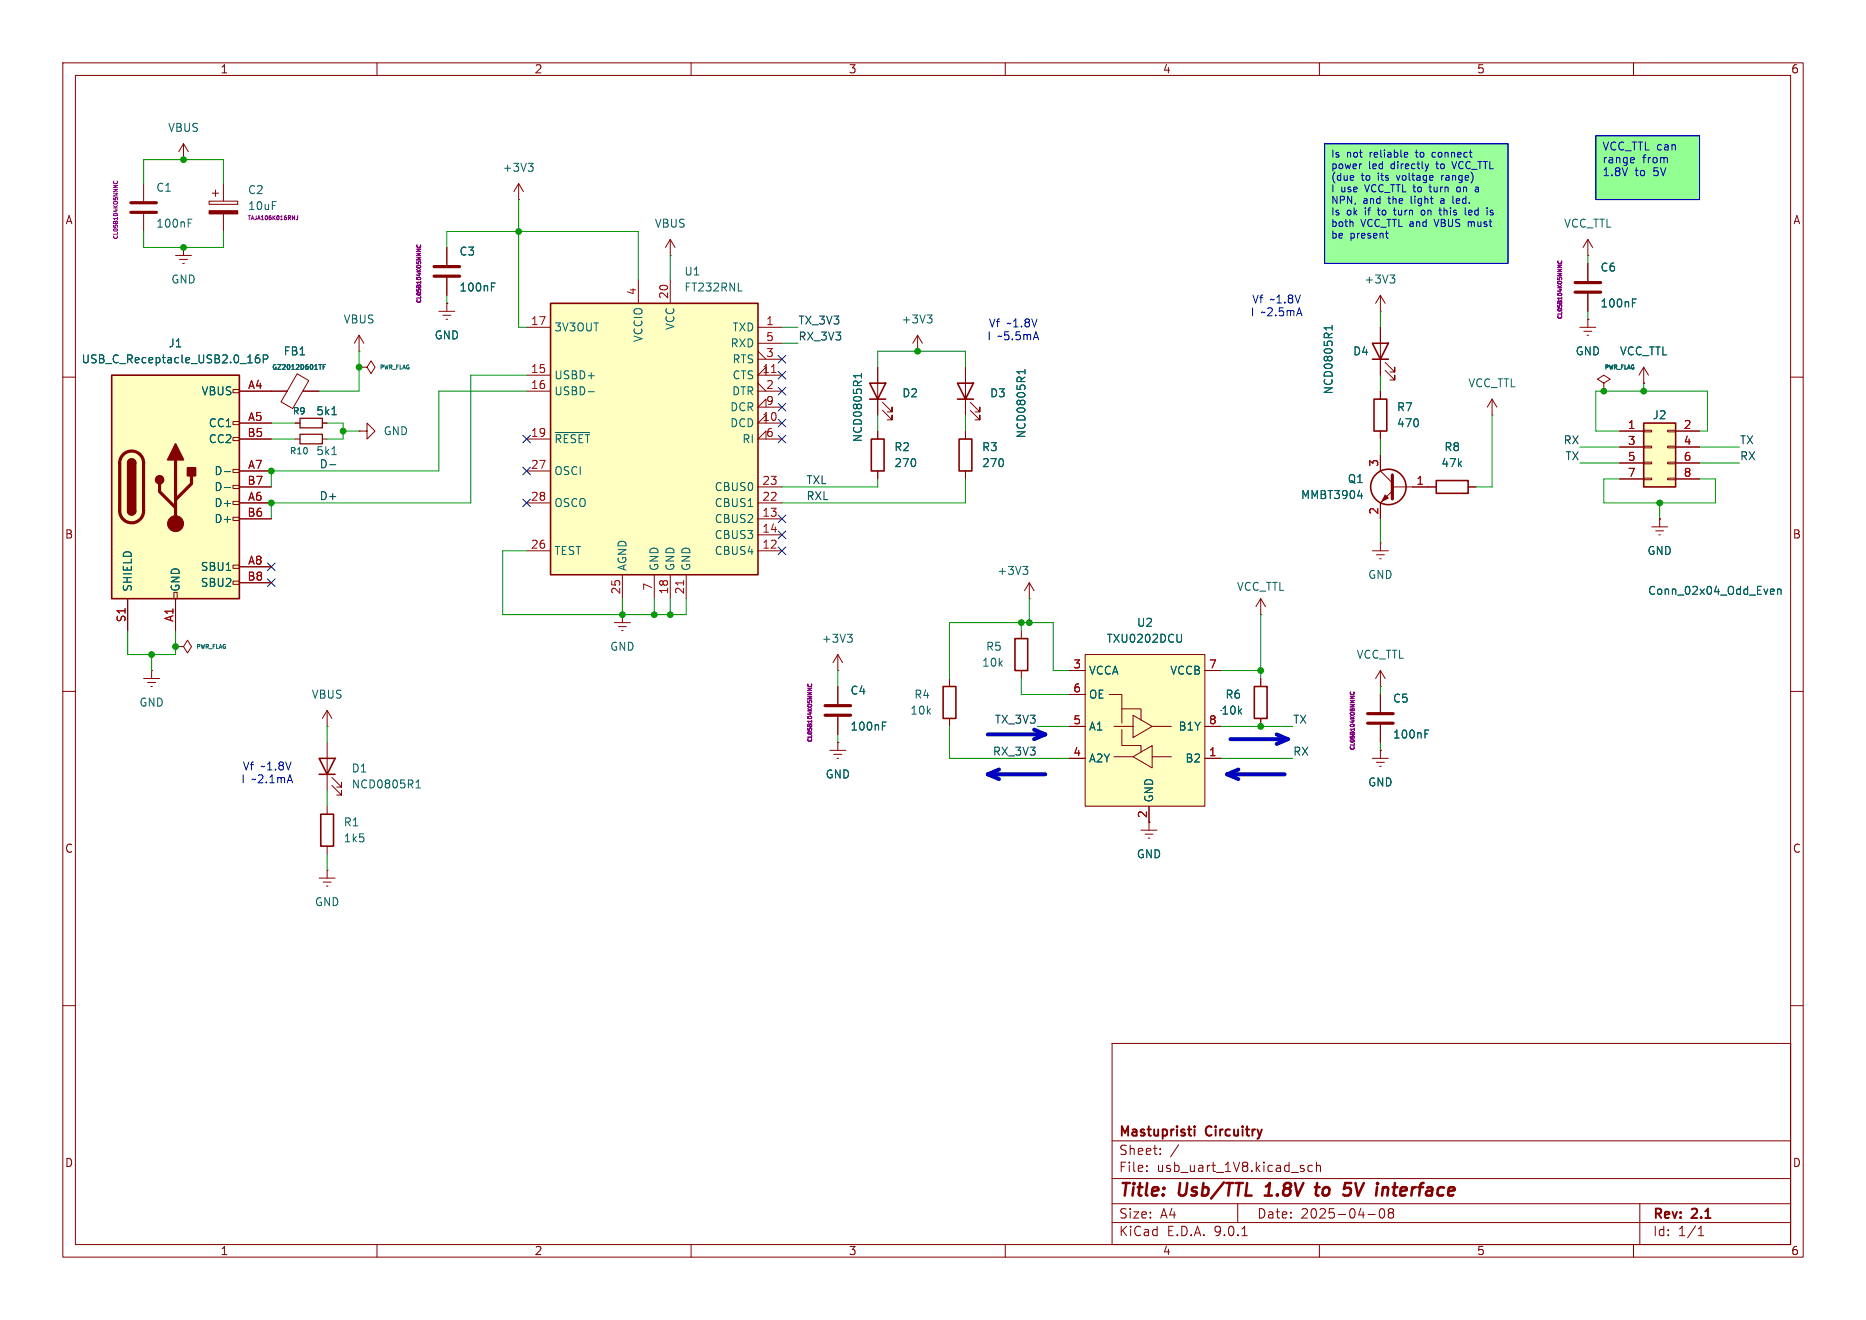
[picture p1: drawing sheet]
<svg xmlns="http://www.w3.org/2000/svg" width="297mm" height="210mm" viewBox="0 0 297 210" stroke-linecap="round" stroke-linejoin="round" font-family="sans-serif">
<g fill="none" stroke="#840000" stroke-width=".16">
<path d="M10 10h277v190h-277zM12 12h273v186h-273zM60 10v2M110 10v2M160 10v2M210 10v2M260 10v2M10 60h2M285 60h2M10 110h2M285 110h2M10 160h2"/>
<path d="M177 166h108v32h-108zM285 160h2M60 198v2M110 198v2M160 198v2M177 194.5h108M177 191.5h108M177 187.5h108M177 181.5h108M182.5 186.3v.1M182.5 185.5v.1M184.7 183.6v.1"/>
<path d="M184.7 182.8v.1M187.6 182.1l-1.3 2M197 191.5v3M197.7 196.6h.8M207.5 186v.3M208.9 185.5l-.4-.1-.3 .3v.4l.1 .2h.6M209.5 185.5l.2-.1 .4 .1 .1 .9M209.5 184.9v1.5M210 198v2M217.7 193.2h1.2M219.7 192.4l.3-.1a.94 .94 0 0 1 0 1.5l-.3-.1-.1-.2-.1-.6zM221.2 192.9l-.2-.2 .2-.4 .5 .1 .1 .2-.3 .3"/>
<path d="M221.2 192.9l-.2 .3v.5l.2 .1 .5-.1 .1-.2-.1-.4-.2-.2M221.2 192.9h.3M260 198v2M261 191.5v6.5M270.3 196.6h.9M270.3 195.5l.4-.4v1.5"/>
</g>
<path d="M201.3 190.2h1.1M201.9 188.5l-.4 .3M209.3 188.9h.7M209.6 188.2l-.2 1.7 .1 .2 .4 .1M214.1 188.2h1M214.7 189l.3 .4v.4l-.3 .3" fill="none" stroke="#840000" stroke-width=".4"/>
<path d="M190.1 179.2v.1M190.1 179.7v1" fill="none" stroke="#840000" stroke-width=".3"/>
<path d="M254 21.6h16.5v10.2h-16.5z" fill="#91ff91"/>
<path d="M210.8 22.9h29.2v19h-29.2z" fill="#9f9"/>
<path d="M57.1 68.6h1.3v-1.3l1.3 1.3-1.3 1.3v-1.3M57.1 68.6h.1M262.9 83.8h2.5M263.5 84.5h1.3M264 85.1h.3M264.2 82.6h.1M264.2 82.6v1.2" fill="none" stroke="#840000" stroke-width=".16"/>
<path d="M172.7 104.1h19.1v24.2h-19.1z" fill="#ffffc2"/>
<g fill="none" stroke="#840000" stroke-width=".16">
<path d="M153.7 58.4v7.6M251.5 52.1h2.5M252.1 52.7h1.3M252.6 53.3h.3M252.7 50.8h.1M252.7 50.8v1.3M261.6 58.4l-.7 1.3M261.6 58.4l.8 1.3M261.6 58.4v2.6M153.7 68.6v1.3M153.7 74.9v1.3M154.4 65.3l1.6 1.5v-.8v.8h-.8"/>
<path d="M154.4 64l1.6 1.5v-.7v.7h-.8M255.3 61l-1-.7 1-.6 1 .6-1 .7v1.2M255.3 62.2h.1M261.6 61h.1M200.7 97.8h.1M200.7 95.3l.7 1.2M200.7 95.3l-.8 1.2M200.7 95.3v2.5M170.2 115.6h2.5M170.2 106.7h2.5M170.2 110.5h2.5M172.7 104.1h19.1v24.2h-19.1z"/>
<path d="M176.5 110.5h2.1v4.6M177.3 115.6h3v-1.8l3.1 1.8-3.1 1.7v-1.7M178.6 112.8h3v1.8M178.6 116.1v2.5h3v1M183.4 115.6h3M191.8 115.6h2.5M191.8 106.7h2.5M219.7 109.2h.1M219.7 106.7l.8 1.3M219.7 106.7l-.8 1.3M219.7 106.7v2.5M170.2 120.7h2.5"/>
<path d="M177.3 120.4h3M181.6 132.1h2.5M182.2 132.7h1.3M182.8 133.4h.2M182.9 128.3v3.8M183.4 120.4v-1.8l-3.1 1.8 3.1 1.8v-1.8h3M191.8 120.7h2.5"/>
</g>
<path d="M163.1 58.8v.7M163.1 59.1h-1.2l.3 .4M188.1 100.9v1l-.3 .3" fill="none" stroke="#006464" stroke-width=".16"/>
<path d="M152.4 61h2.5l-1.2 2.5zM152.4 63.5h2.5M152.7 69.9h2v5h-2z" fill="none" stroke="#840000" stroke-width=".25"/>
<path d="M261.6 67.3h5.1v10.2h-5.1z" fill="#ffffc2"/>
<g fill="none" stroke="#840000" stroke-width=".25">
<path d="M218.7 63.5h2v5.1h-2zM228.6 76.5h5.1v2h-5.1zM261.6 67.3h5.1v10.2h-5.1z"/>
<circle cx="221" cy="77.5" r="2.82"/>
</g>
<g fill="none" stroke="#840000" stroke-width=".16">
<path d="M29.2 25.4h.1M29.2 39.4h.1M29.2 22.9l-.8 1.2M29.2 22.9l.8 1.2M29.2 22.9v2.5M29.2 39.4v1.2M33.3 32h4.5v.5h-4.5zM33.8 30.7h1M34.3 30.2v1M35.6 29.2v2.8M35.6 34v2.8M106.7 38.1l-.8 1.3"/>
<path d="M106.7 38.1l.7 1.3M106.7 38.1v2.5M27.9 40.6h2.6M28.6 41.3h1.2M29.1 41.9h.2M106.7 40.6h.1M219.7 49.5h.1M219.7 47v2.5M219.7 47l-.8 1.3M219.7 47l.8 1.3M219.7 62.2v1.3M219.7 68.6v1.3"/>
<path d="M219.7 72.4v2.5l1.9 1.9M221.6 78.1l-1.9 1.9v2.6M221.6 77.5h7M233.7 77.5h1.2M237.5 66h.1M237.5 63.5l.8 1.3M237.5 63.5l-.8 1.3M237.5 63.5v2.5M257.8 68.6h3.8M257.8 71.1h3.8M257.8 73.7h3.8M257.8 76.2h3.8"/>
<path d="M261.6 68.5h1.3v.2h-1.3zM261.6 71h1.3v.2h-1.3zM261.6 73.5h1.3v.3h-1.3zM261.6 76.1h1.3v.2h-1.3zM265.4 68.5h1.3v.2h-1.3zM265.4 71h1.3v.2h-1.3zM265.4 73.5h1.3v.3h-1.3zM265.4 76.1h1.3v.2h-1.3zM266.7 68.6h3.8M266.7 71.1h3.8M266.7 73.7h3.8M266.7 76.2h3.8"/>
<path d="M97.8 99.1h2.5M98.4 99.7h1.3M99.1 97.8h.1M99.1 97.8v1.3M218.4 87.6h2.6M219.1 88.3h1.2M219.6 88.9h.2M219.7 86.4h.1M219.7 86.4v1.2M98.9 100.3h.3"/>
</g>
<path d="M221.2 43.8h.8l-.4 .4M221.8 44.2l.2 .3v.3l-.2 .2M216.1 78.9h.8M216.7 78.5v.8M282 93.7l.3 .1 .1 .2-.6 .1M282.3 94.5l-.3 .1M282.9 93.8l.2-.1 .3 .1 .1 .8M282.9 93.7v.9" fill="none" stroke="#006464" stroke-width=".16"/>
<g fill="#840000" stroke="#840000" stroke-width=".16">
<path d="M33.3 33.5h4.5v.5h-4.5z"/>
<path d="M220.5 78.7l.5 .5-1 .6z"/>
</g>
<path d="M47.4 34.3l-.1 .6-.2 .1" fill="none" stroke="#840084" stroke-width=".16"/>
<path d="M221.6 75.6v3.8" fill="none" stroke="#840000" stroke-width=".51"/>
<path d="M87.6 48.3h33v43.1h-33z" fill="#ffffc2"/>
<path d="M87.6 48.3h33v43.1h-33zM218.4 54.6h2.6l-1.3 2.6zM218.4 57.2h2.6M138.4 61h2.6l-1.3 2.5zM138.4 63.5h2.6M138.7 69.9h2v5h-2zM50.8 120.7h2.5l-1.2 2.5zM50.8 123.2h2.5M51.1 129.5h2v5.1h-2z" fill="none" stroke="#840000" stroke-width=".25"/>
<g fill="none" stroke="#840000" stroke-width=".16">
<path d="M57.1 55.9h.1M57.1 53.3l-.7 1.3M57.1 53.3l.8 1.3M57.1 53.3v2.6M83.8 52.1h3.8M83.8 59.7h3.8M101.6 44.5v3.8M106.7 44.5v3.8M120.6 52.1h3.9M120.6 54.6h3.9M120.6 57.2h3.9M120.6 55.9l1.3 1.3"/>
<path d="M121.9 59.7v-1.3l-1.3 1.3h3.9M139.7 58.4v7.6M146 55.9h.1M146 53.3l-.7 1.3M146 53.3l.8 1.3M146 53.3v2.6M219.7 52.1v7.6M220.5 58.9l1.5 1.6v-.8v.8h-.8M220.5 57.7l1.5 1.5v-.8v.8h-.8M47 69.9h.8M51.3 69.9h.8M83.8 62.2h3.8"/>
<path d="M83.8 69.9h3.8M83.8 74.9h3.8M120.6 62.2h3.9M120.6 61l1.3 1.2M120.6 77.5h3.9M121.9 64.8v-1.3l-1.3 1.3h3.9M121.9 67.3v-1.3l-1.3 1.3h3.9M121.9 69.9v-1.3l-1.3 1.3h3.9M139.7 68.6v1.3M139.7 74.9v1.3M140.5 65.3l1.5 1.5v-.8v.8h-.8M140.5 64l1.5 1.5v-.7v.7h-.8"/>
<path d="M83.8 80h3.8M83.8 87.6h3.8M99.1 91.4v3.9M104.1 91.4v3.9M106.7 91.4v3.9M109.2 91.4v3.9M120.6 80h3.9M120.6 87.6h3.9M120.6 82.6h3.9M120.6 85.1h3.9M22.9 108h2.5M23.5 108.6h1.3"/>
<path d="M24 109.2h.3M24.1 106.7h.1M24.1 106.7v1.3M27.9 102.9h1.3l.6 1 .7-1-.7-1-.6 1M27.9 102.9h.1M52.1 115.6h.1M52.1 113v2.6M52.1 118.1v7.6M52.1 113l-.8 1.3M52.1 113l.7 1.3M219.7 119.4h.1M219.7 110.5v2.8"/>
<path d="M219.7 115.3v2.8M219.7 119.4v1.3M50.8 139.7h2.5M52.1 138.4h.1M52.1 128.3v1.2M52.1 134.6v1.3M52.1 138.4v1.3M52.8 125l1.6 1.5v-.8v.8h-.8M52.8 123.7l1.6 1.5v-.7v.7h-.8M218.4 120.7h2.6M219.1 121.3h1.2M219.6 121.9h.2"/>
<path d="M51.4 140.3h1.3M51.9 141h.3"/>
</g>
<g fill="none" stroke="#006464" stroke-width=".16">
<path d="M117.5 46.3h.6M137.1 59.4v.7M137.1 59.8h-1.3l.4 .3M147.6 50.1h.7l-.4 .5M148.1 50.6l.2 .2v.3l-.2 .3M212 51.8v.7M212 52.2h-1.2l.3 .3M52.8 72.3h.8M88.4 68.8h5.5M93.6 62.3h1M226.8 116.8h.4M226.8 116.1h.6"/>
<path d="M66.2 125.4h.7M66.2 124.4l.4-.3v1.3"/>
</g>
<path d="M122.8 59.3h.7M108.8 92.4v.7" fill="none" stroke="#a90000" stroke-width=".16"/>
<path d="M47.8 69.1h3.5v1.5h-3.5z" fill="none" stroke="#840000" stroke-width=".2"/>
<path d="M217.7 113.5h4M217.7 115.1h4" fill="none" stroke="#840000" stroke-width=".51"/>
<path d="M215 110.1a.28 .28 0 0 0 .2 .4 .28 .28 0 0 0 .3-.4" fill="none" stroke="#840084" stroke-width=".16"/>
<path d="M17.8 59.7h20.3v35.6h-20.3z" fill="#ffffc2"/>
<g fill="none" stroke="#840000" stroke-width=".16">
<path d="M22.9 29.2v2.8M22.9 34v2.8M71.1 39.4v2.8M82.5 31.8h.1M82.5 29.2l-.7 1.3M82.5 29.2l.8 1.3M82.5 29.2v2.6M252.7 38.1v2.5M252.7 38.1l.8 1.3M252.7 38.1l-.7 1.3M47.3 59.5l1.8 1.1-2.5 4.4-1.9-1.1zM57.1 58.4h1.3l.7 1 .6-1-.6-1-.7 1"/>
<path d="M57.1 58.4h.1M69.8 49.5h2.6M70.5 50.2h1.3M71 50.8h.2M71.1 48.3h.1M71.1 44.2v2.8M71.1 48.3v1.2M139.7 58.4v2.6M153.7 58.4v2.6M219.7 52.1v2.5M219.7 57.2v2.5M252.7 40.6h.1"/>
<path d="M252.7 50.8h.1M252.7 41.9v2.8M252.7 46.7v2.8M37.1 62h1v.5h-1zM37.1 67.1h1v.5h-1zM37.1 69.6h1v.5h-1zM37.1 74.7h1v.5h-1zM37.1 77.2h1v.5h-1zM37.1 79.8h1v.5h-1zM38.1 62.2h7.6M38.1 67.3h5.1M38.1 69.9h5.1"/>
<path d="M38.1 74.9h5.1M38.1 77.5h5.1M47 67.3h.8M48.2 62.2h2.6M51.3 67.3h.8M139.7 63.5v2.5M139.7 68.6v1.3M139.7 74.9v1.3M153.7 63.5v2.5M153.7 68.6v1.3M153.7 74.9v1.3M219.7 62.2v1.3"/>
<path d="M219.7 68.6v1.3M219.7 72.4v2.5M224.8 77.5h3.8M233.7 77.5h1.2M255.3 62.2h.1M257.8 68.6h3.8M257.8 71.1h3.8M257.8 73.7h3.8M257.8 76.2h3.8M261.6 61h.1M266.7 68.6h3.8M266.7 71.1h3.8"/>
<path d="M266.7 73.7h3.8M266.7 76.2h3.8M20.3 95.3v5M27.7 94.2h.5v1.1h-.5zM27.9 95.3v5M37.1 82.3h1v.5h-1zM37.1 89.9h1v.5h-1zM37.1 92.5h1v.5h-1zM38.1 80h5.1M38.1 82.6h5.1M38.1 90.2h5.1M38.1 92.7h5.1"/>
<path d="M163.8 95.3h.1M163.8 92.7l-.7 1.3M163.8 92.7l.8 1.3M163.8 92.7v2.6M219.7 80v2.6M264.2 82.6h.1M132.1 119.4h2.5M133.3 106.7h.1M133.3 118.1h.1M133.3 104.1v2.6M133.3 109.2v2.8M133.3 114v2.8"/>
<path d="M133.3 118.1v1.3M133.3 104.1l-.7 1.3M133.3 104.1l.8 1.3M151.1 108v1.2M151.1 114.3v1.3M162.6 100.3v1.3M162.6 106.7v1.3M170.2 106.7h2.5M170.2 110.5h2.5M170.2 115.6h2.5M191.8 106.7h2.5M191.8 115.6h2.5"/>
<path d="M200.7 108v1.2M200.7 114.3v1.3M219.7 119.4h.1M219.7 110.5v2.8M219.7 115.3v2.8M132.7 120h1.3M133.2 120.7h.3M170.2 120.7h2.5M182.9 128.3v2.5M191.8 120.7h2.5"/>
</g>
<path d="M17.8 59.7h20.3v35.6h-20.3zM20.3 73.7a.64 .64 0 0 1 .7-.7 .64 .64 0 0 1 .6 .7M20.3 81.3a.64 .64 0 0 0 .7 .6 .64 .64 0 0 0 .6-.6M150.1 109.2h2v5.1h-2zM161.5 101.6h2.1v5.1h-2.1zM199.6 109.2h2.1v5.1h-2.1z" fill="none" stroke="#840000" stroke-width=".25"/>
<path d="M20.8 32.3h4.1M20.8 33.8h4.1M69.1 42.4h4.1M69.1 43.9h4.1M250.7 45h4.1M250.7 46.5h4.1M19.6 72.3a1.9 1.9 0 0 1 2.1-.4 1.9 1.9 0 0 1 1.2 1.8v7.6a1.91 1.91 0 0 1-1.9 1.9 1.91 1.91 0 0 1-2-1.9l.1-7.8 .1-.6zM25.4 77v1.2l2.5 2.6M27.9 73.2v10.1M30.5 75.7v1.3l-2.6 2.5M131.3 112.3h4.1M131.3 113.8h4.1" fill="none" stroke="#840000" stroke-width=".51"/>
<g fill="#840000" stroke="#840000" stroke-width=".25">
<path d="M20.3 73.7h1.3v7.6h-1.3z"/>
<path d="M20.5 73.2a.64 .64 0 0 1 .7-.1 .64 .64 0 0 1 .4 .6h-1.3z"/>
<path d="M20.3 81.3h1.3a.64 .64 0 0 1-.6 .6 .64 .64 0 0 1-.7-.6z"/>
<path d="M27.9 70.6l1.3 2.6h-2.5z"/>
<path d="M29.8 74.4h1.3v1.3h-1.3z"/>
<circle cx="25.4" cy="76.3" r=".63"/>
</g>
<circle cx="27.9" cy="83.3" r="1.27" fill="#840000" stroke="#840000" stroke-width=".16"/>
<g fill="none" stroke="#006464" stroke-width=".16">
<path d="M30 35.5h.4M30 34.9h.6M84.1 26h.7l-.4 .5M84.6 26.5l.2 .2v.3l-.2 .2M41.2 56.5a.5 .5 0 0 0-.6 .5v.5l.2 .2h.3l.2-.1 .1-.4-.2-.2-.3-.1-.3 .3M41.9 57.1h.6l.1-.2v-.3l-.2-.1h-.5v1.2M51.4 58.4h.3M51.8 58h-.4v.8M78.2 45.6h.4M78.2 45h.6M137.1 59.4v.7M137.1 59.8h-1.3l.4 .3"/>
<path d="M163.1 58.8v.7M163.1 59.1h-1.2l.3 .4M212 51.8v.7M212 52.2h-1.2l.3 .3M259.8 48.2h.4M259.8 47.6h.6M35.7 75h1M35.7 77.6h1M52.8 66h.8M216.1 78.9h.8M216.7 78.5v.8M162.8 90.1h.8l-.4 .5"/>
<path d="M163.3 90.6l.3 .2v.3l-.3 .3M282 93.7l.3 .1 .1 .2-.6 .1M282.3 94.5l-.3 .1M282.9 93.8l.2-.1 .3 .1 .1 .8M282.9 93.7v.9M134.9 100.9h.7l-.4 .5M135.4 101.4l.2 .2v.3l-.2 .3M140.4 115.5h.5M140.4 114.9h.7M188.1 100.9v1l-.3 .3M226.8 116.8h.4M226.8 116.1h.6"/>
</g>
<path d="M18.1 28.8a.28 .28 0 0 0 .3 .4 .28 .28 0 0 0 .2-.4M66.4 39h.1M66.9 39a.29 .29 0 0 1-.3 .4 .29 .29 0 0 1-.2-.4M248 41.5a.28 .28 0 0 0 .3 .4 .28 .28 0 0 0 .2-.4M128.6 108.8a.28 .28 0 0 0 .3 .4 .28 .28 0 0 0 .2-.4M215 110.1a.28 .28 0 0 0 .2 .4 .28 .28 0 0 0 .3-.4" fill="none" stroke="#840084" stroke-width=".16"/>
<path d="M47.8 66.5h3.5v1.6h-3.5z" fill="none" stroke="#840000" stroke-width=".2"/>
<path d="M52.5 73.9h.9" fill="none" stroke="#0f0f0f" stroke-width=".16"/>
<path d="M157.2 116.8h9.2M164.6 116.1l1.8 .7M166.4 116.8l-1.8 .8M195.8 117.6h9.2M203.2 116.8l1.8 .8M205 117.6l-1.8 .8M157.2 123.2l1.8 .8M157.2 123.2h9.2M159 122.4l-1.8 .8M195.3 123.2h9.2M195.3 123.2l1.8 .8M197.1 122.4l-1.8 .8" fill="none" stroke="#0000c2" stroke-width=".63"/>
<g fill="none" stroke="#009600" stroke-width=".16">
<path d="M22.9 36.8v2.6h12.7v-2.6M22.9 29.2v-3.8h12.7v3.8M71.1 39.4v-2.6h30.5v7.7M82.5 31.8v20.3h1.3M57.1 55.9v6.3h-6.3M71.1 47v1.3M83.8 59.7h-8.9v20.3h-31.7v2.6M106.7 40.6v3.9M124.5 54.6h2.5M124.5 52.1h2.5M139.7 58.4v-2.5h14v2.5M219.7 49.5v2.6"/>
<path d="M219.7 59.7v2.5M252.7 40.6v1.3M252.7 49.5v1.3M43.2 67.3h3.8M43.2 69.9h3.8M52.1 67.3h2.5v2.6h-2.5M54.6 68.6h2.5M83.8 62.2h-14v12.7h-26.6v2.6M139.7 66v2.6M139.7 76.2v1.3h-15.2M153.7 66v2.6M153.7 76.2v3.8h-29.2"/>
<path d="M219.7 69.9v2.5M237.5 66v11.5h-2.6M251.5 71.1h6.3M251.5 73.7h6.3M257.8 68.6h-3.8v-6.4h17.8v6.4h-1.3M257.8 76.2h-2.5v3.8h17.7v-3.8h-2.5M261.6 61v1.2M270.5 71.1h6.4M270.5 73.7h6.4M83.8 87.6h-3.8v10.2h29.2v-2.5M99.1 95.3v2.5M104.1 95.3v2.5"/>
<path d="M106.7 95.3v2.5M162.6 99.1v1.2M163.8 95.3v3.8M200.7 97.8v10.2M219.7 82.6v3.8M264.2 80v2.6M20.3 100.3v3.8h7.6v-3.8M24.1 104.1v2.6M52.1 115.6v2.5M133.3 106.7v2.5M133.3 116.8v1.3M151.1 115.6v5.1h19.1"/>
<path d="M162.6 108v2.5h7.6M165.1 115.6h5.1M170.2 106.7h-2.6v-7.6h-16.5v8.9M194.3 115.6h11.4M194.3 106.7h6.4M219.7 109.2v1.3M219.7 118.1v1.3M52.1 125.7v2.6M52.1 135.9v2.5M194.3 120.7h11.4"/>
</g>
<g fill="none" stroke="#000084" stroke-width=".16">
<path d="M123.9 59.1l1.2 1.2M123.9 56.5l1.2 1.3M125.1 59.1l-1.2 1.2M125.1 56.5l-1.2 1.3M83.2 69.2l1.2 1.3M83.2 79.4l1.2 1.2M83.2 74.3l1.2 1.2M84.4 69.2l-1.2 1.3M84.4 79.4l-1.2 1.2M84.4 74.3l-1.2 1.2M123.9 69.2l1.2 1.3M123.9 61.6l1.2 1.2"/>
<path d="M123.9 64.2l1.2 1.2M123.9 66.7l1.2 1.2M125.1 69.2l-1.2 1.3M125.1 61.6l-1.2 1.2M125.1 64.2l-1.2 1.2M125.1 66.7l-1.2 1.2M42.6 89.6l1.2 1.2M42.6 92.1l1.2 1.2M43.8 89.6l-1.2 1.2M43.8 92.1l-1.2 1.2M123.9 87l1.2 1.2M123.9 84.5l1.2 1.2"/>
<path d="M123.9 81.9l1.2 1.3M125.1 87l-1.2 1.2M125.1 84.5l-1.2 1.2M125.1 81.9l-1.2 1.3"/>
</g>
<g fill="none" stroke="#0000c2" stroke-width=".16">
<path d="M210.8 22.9h29.2v19h-29.2zM215.3 35.3l.1 .7M215.5 28.1v.1l-.6 .1M216.6 26.1h.1M220.7 37.7l.3 .2M221.8 33.4h.4M221.9 33.1l.1 1M223.7 24.2l.3 .1 .1 .2-.6 .1M224 24.9l-.3 .1M226.2 33.7v.4l.4 .1M227.4 26.1l-.3 .7M227.6 29.4l.1 1.1"/>
<path d="M228 24.3l-.1 .2 .1 .4M229 33.4h.5M229.2 33.1v.9M229.2 34.1l.3 .1M229.5 27.9v.8M229.5 31.6l-.2 .1M229.5 31.9l-.2 .2 .2 .3M229.6 28l-.1 .1M231.1 25.7l.4 1.1M231.2 31.2v1l.2 .2M231.8 30l.1 .4 .3 .1M233.2 33.1v.9l.2 .2"/>
<path d="M233.7 35.3v.7M233.9 35.3l-.2 .1M234.1 33.4h-.2l-.1 .2v.5l.3 .1M234.3 33.7l-.5 .1M234.8 30.5h.5M235 29.8h.2l.1 .1v.6M235.3 30l-.5 .1M237.6 33.5l-.3-.1-.1 .2v.2l.4 .1v.2h-.4M254 21.6h16.5v10.2h-16.5zM260 25.1l.1 .3-.6 .1M260.1 25.8l-.1 .1"/>
</g>
<g fill="#009600" stroke="#009600" stroke-width=".16">
<circle cx="163.8" cy="99.1" r=".46"/>
<circle cx="162.6" cy="99.1" r=".46"/>
<circle cx="261.6" cy="62.2" r=".46"/>
<circle cx="264.2" cy="80" r=".46"/>
<circle cx="255.3" cy="62.2" r=".46"/>
<circle cx="54.6" cy="68.6" r=".46"/>
<circle cx="43.2" cy="74.9" r=".46"/>
<circle cx="43.2" cy="80" r=".46"/>
<circle cx="24.1" cy="104.1" r=".46"/>
<circle cx="27.9" cy="102.9" r=".46"/>
<circle cx="99.1" cy="97.8" r=".46"/>
<circle cx="106.7" cy="97.8" r=".46"/>
<circle cx="104.1" cy="97.8" r=".46"/>
<circle cx="82.5" cy="36.8" r=".46"/>
<circle cx="146" cy="55.9" r=".46"/>
<circle cx="200.7" cy="115.6" r=".46"/>
<circle cx="200.7" cy="106.7" r=".46"/>
<circle cx="29.2" cy="25.4" r=".46"/>
<circle cx="29.2" cy="39.4" r=".46"/>
<circle cx="57.1" cy="58.4" r=".46"/>
</g>
<g font-size="2.8" fill="#840000">
<text x="178" y="190.9">Title:</text>
<text x="187.7" y="190.9">Usb/TTL</text>
<text x="202.3" y="190.9">1.8V</text>
<text x="211.1" y="190.9">to</text>
<text x="216.3" y="190.9">5V</text>
<text x="222.3" y="190.9">interface</text>
</g>
<g font-size="2.1" fill="#840000">
<text x="178" y="184">Sheet:</text>
<text x="178" y="181.2">Mastupristi</text>
<text x="192" y="181.2">Circuitry</text>
<text x="178" y="186.7">File:</text>
<text x="184.1" y="186.7">usb_uart_1V8.kicad_sch</text>
<text x="178" y="196.9">KiCad</text>
<text x="178" y="194.1">Size:</text>
<text x="184.7" y="194.1">A4</text>
<text x="185.7" y="196.9">E.D.A.</text>
<text x="193.3" y="196.9">9.0.1</text>
<text x="200" y="194.1">Date:</text>
<text x="207" y="194.1">2025-04-08</text>
<text x="263" y="194.3">Rev:</text>
<text x="263" y="196.9">Id:</text>
<text x="267.1" y="196.9">1/1</text>
<text x="269.4" y="194.3">2.1</text>
</g>
<g font-size="1.8" fill="#840000">
<text x="35" y="11.9">1</text>
<text x="85" y="11.9">2</text>
<text x="135" y="11.9">3</text>
<text x="185" y="11.9">4</text>
<text x="235" y="11.9">5</text>
<text x="285" y="11.9">6</text>
<text x="10.3" y="35.9">A</text>
<text x="285.3" y="35.9">A</text>
<text x="10.3" y="85.9">B</text>
<text x="285.3" y="85.9">B</text>
<text x="10.3" y="135.9">C</text>
<text x="285.3" y="135.9">C</text>
<text x="10.3" y="185.9">D</text>
<text x="285.3" y="185.9">D</text>
<text x="35" y="199.9">1</text>
<text x="85" y="199.9">2</text>
<text x="135" y="199.9">3</text>
<text x="185" y="199.9">4</text>
<text x="235" y="199.9">5</text>
<text x="285" y="199.9">6</text>
</g>
<g font-size="1.8" fill="#006464">
<text x="26.7" y="21.2">VBUS</text>
<text x="79.9" y="27.5">+3V3</text>
<text x="24.8" y="30.7">C1</text>
<text x="39.4" y="31.1">C2</text>
<text x="39.4" y="33.6">10uF</text>
<text x="24.8" y="36.4">100nF</text>
<text x="73" y="40.9">C3</text>
<text x="104.1" y="36.4">VBUS</text>
<text x="248.8" y="36.4">VCC_TTL</text>
<text x="27.2" y="45.3">GND</text>
<text x="73" y="46.6">100nF</text>
<text x="108.8" y="46.6">FT232RNL</text>
<text x="108.8" y="44">U1</text>
<text x="217.1" y="45.3">+3V3</text>
<text x="254.6" y="43.4">C6</text>
<text x="54.6" y="51.7">VBUS</text>
<text x="88.1" y="52.9">3V3OUT</text>
<text x="107.5" y="52.6" transform="rotate(-90 107.5 52.6)">VCC</text>
<text x="116.5" y="52.9">TXD</text>
<text x="143.4" y="51.7">+3V3</text>
<text x="254.6" y="49.1">100nF</text>
<text x="12.9" y="58">USB_C_Receptacle_USB2.0_16P</text>
<text x="26.7" y="55.5">J1</text>
<text x="45.1" y="56.7">FB1</text>
<text x="69.1" y="54.2">GND</text>
<text x="102.5" y="54.5" transform="rotate(-90 102.5 54.5)">VCCIO</text>
<text x="116.2" y="55.5">RXD</text>
<text x="116.5" y="58">RTS</text>
<text x="215.3" y="56.7">D4</text>
<text x="250.7" y="56.7">GND</text>
<text x="257.7" y="56.7">VCC_TTL</text>
<text x="32" y="63.1">VBUS</text>
<text x="88.1" y="60.6">USBD+</text>
<text x="88.1" y="63.1">USBD-</text>
<text x="116.1" y="65.6">DCR</text>
<text x="116.4" y="63.1">DTR</text>
<text x="116.5" y="60.6">CTS</text>
<text x="143.5" y="63.4">D2</text>
<text x="157.5" y="63.4">D3</text>
<text x="212.3" y="62.8" transform="rotate(-90 212.3 62.8)">NCD0805R1</text>
<text x="222.3" y="65.6">R7</text>
<text x="233.6" y="61.8">VCC_TTL</text>
<text x="33.1" y="68.2">CC1</text>
<text x="33.1" y="70.7">CC2</text>
<text x="50.2" y="66.3">5k1</text>
<text x="61" y="69.4">GND</text>
<text x="88.1" y="70.7">~{RESET}</text>
<text x="116.1" y="68.2">DCD</text>
<text x="118.1" y="70.7">RI</text>
<text x="137.4" y="70.5" transform="rotate(-90 137.4 70.5)">NCD0805R1</text>
<text x="142.2" y="72">R2</text>
<text x="156.2" y="72">R3</text>
<text x="163.4" y="69.8" transform="rotate(-90 163.4 69.8)">NCD0805R1</text>
<text x="222.3" y="68.2">470</text>
<text x="229.8" y="72">R8</text>
<text x="263" y="66.9">J2</text>
<text x="34" y="75.8">D-</text>
<text x="50.2" y="72.6">5k1</text>
<text x="88.1" y="75.8">OSCI</text>
<text x="142.2" y="74.5">270</text>
<text x="156.2" y="74.5">270</text>
<text x="214.4" y="77.1">Q1</text>
<text x="229.3" y="74.5">47k</text>
<text x="34" y="78.3">D-</text>
<text x="34" y="80.9">D+</text>
<text x="34" y="83.4">D+</text>
<text x="88.1" y="80.9">OSCO</text>
<text x="113.6" y="78.3">CBUS0</text>
<text x="113.6" y="80.9">CBUS1</text>
<text x="113.6" y="83.4">CBUS2</text>
<text x="207" y="79.6">MMBT3904</text>
<text x="88.1" y="88.5">TEST</text>
<text x="113.6" y="86">CBUS3</text>
<text x="113.6" y="88.5">CBUS4</text>
<text x="262.1" y="88.5">GND</text>
<text x="21.2" y="94.2" transform="rotate(-90 21.2 94.2)">SHIELD</text>
<text x="28.8" y="94.2" transform="rotate(-90 28.8 94.2)">GND</text>
<text x="31.9" y="91">SBU1</text>
<text x="31.9" y="93.6">SBU2</text>
<text x="99.9" y="90.9" transform="rotate(-90 99.9 90.9)">AGND</text>
<text x="105" y="90.9" transform="rotate(-90 105 90.9)">GND</text>
<text x="107.5" y="90.9" transform="rotate(-90 107.5 90.9)">GND</text>
<text x="110.1" y="90.9" transform="rotate(-90 110.1 90.9)">GND</text>
<text x="158.6" y="91.7">+3V3</text>
<text x="196.8" y="94.2">VCC_TTL</text>
<text x="217.7" y="92.3">GND</text>
<text x="262.2" y="94.8">Conn_02x04_Odd_Even</text>
<text x="180.9" y="99.9">U2</text>
<text x="97" y="103.7">GND</text>
<text x="130.7" y="102.5">+3V3</text>
<text x="156.2" y="106.3">10k</text>
<text x="156.9" y="103.7">R5</text>
<text x="173.2" y="107.5">VCCA</text>
<text x="176" y="102.5">TXU0202DCU</text>
<text x="186.2" y="107.5">VCCB</text>
<text x="215.8" y="105">VCC_TTL</text>
<text x="22.1" y="112.6">GND</text>
<text x="49.5" y="111.4">VBUS</text>
<text x="135.3" y="110.7">C4</text>
<text x="144.8" y="113.9">10k</text>
<text x="145.4" y="111.4">R4</text>
<text x="173.2" y="111.4">OE</text>
<text x="194.3" y="113.9">10k</text>
<text x="195" y="111.4">R6</text>
<text x="221.6" y="112">C5</text>
<text x="135.3" y="116.4">100nF</text>
<text x="173.2" y="116.4">A1</text>
<text x="187.5" y="116.4">B1Y</text>
<text x="221.6" y="117.7">100nF</text>
<text x="55.9" y="123.1">D1</text>
<text x="55.9" y="125.6">NCD0805R1</text>
<text x="131.3" y="124.1">GND</text>
<text x="173.2" y="121.5">A2Y</text>
<text x="188.6" y="121.5">B2</text>
<text x="217.7" y="125.3">GND</text>
<text x="54.6" y="131.7">R1</text>
<text x="183.7" y="127.8" transform="rotate(-90 183.7 127.8)">GND</text>
<text x="54.6" y="134.2">1k5</text>
<text x="180.8" y="136.8">GND</text>
<text x="50" y="144.4">GND</text>
</g>
<g font-size="1.8" fill="#0000c2">
<text x="255" y="24.3">VCC_TTL can</text>
<text x="255" y="26.3">range</text>
<text x="255" y="28.4">1.8V</text>
<text x="260.2" y="28.4">to</text>
<text x="261.4" y="26.3">from</text>
<text x="263.3" y="28.4">5V</text>
<text x="157.3" y="52.3">Vf</text>
<text x="160.3" y="52.3">~1.8V</text>
<text x="199" y="50.5">I</text>
<text x="199.2" y="48.5">Vf</text>
<text x="200.7" y="50.5">~2.5mA</text>
<text x="202.2" y="48.5">~1.8V</text>
<text x="157" y="54.3">I</text>
<text x="158.8" y="54.3">~5.5mA</text>
<text x="38.3" y="124.8">I</text>
<text x="38.5" y="122.8">Vf</text>
<text x="40.1" y="124.8">~2.1mA</text>
<text x="41.5" y="122.8">~1.8V</text>
</g>
<g font-size="1.8" fill="#a90000">
<text x="101.3" y="47.1" transform="rotate(-90 101.3 47.1)">4</text>
<text x="106.4" y="47.7" transform="rotate(-90 106.4 47.7)">20</text>
<text x="84.4" y="51.8">17</text>
<text x="121.8" y="51.8">1</text>
<text x="84.4" y="59.4">15</text>
<text x="121.2" y="59.4">11</text>
<text x="121.8" y="54.4">5</text>
<text x="121.8" y="56.9">3</text>
<text x="39.4" y="62">A4</text>
<text x="84.4" y="62">16</text>
<text x="121.8" y="62">2</text>
<text x="121.8" y="64.5">9</text>
<text x="39.3" y="69.6">B5</text>
<text x="39.4" y="67.1">A5</text>
<text x="84.4" y="69.6">19</text>
<text x="121.2" y="67.1">10</text>
<text x="121.8" y="69.6">6</text>
<text x="259" y="68.3">1</text>
<text x="259" y="70.9">3</text>
<text x="267.9" y="68.3">2</text>
<text x="267.9" y="70.9">4</text>
<text x="39.3" y="77.2">B7</text>
<text x="39.4" y="74.7">A7</text>
<text x="84.4" y="74.7">27</text>
<text x="121.2" y="77.2">23</text>
<text x="219.5" y="74.4" transform="rotate(-90 219.5 74.4)">3</text>
<text x="225.4" y="77.2">1</text>
<text x="259" y="73.4">5</text>
<text x="259" y="75.9">7</text>
<text x="267.9" y="73.4">6</text>
<text x="267.9" y="75.9">8</text>
<text x="39.3" y="82.3">B6</text>
<text x="39.4" y="79.8">A6</text>
<text x="84.4" y="79.8">28</text>
<text x="121.2" y="79.8">22</text>
<text x="121.2" y="82.3">13</text>
<text x="219.5" y="82" transform="rotate(-90 219.5 82)">2</text>
<text x="39.4" y="89.9">A8</text>
<text x="84.4" y="87.4">26</text>
<text x="121.2" y="84.8">14</text>
<text x="121.2" y="87.4">12</text>
<text x="39.3" y="92.5">B8</text>
<text x="98.8" y="94.7" transform="rotate(-90 98.8 94.7)">25</text>
<text x="103.9" y="94.1" transform="rotate(-90 103.9 94.1)">7</text>
<text x="106.4" y="94.7" transform="rotate(-90 106.4 94.7)">18</text>
<text x="109" y="94.7" transform="rotate(-90 109 94.7)">21</text>
<text x="20.1" y="99.1" transform="rotate(-90 20.1 99.1)">S1</text>
<text x="27.7" y="99" transform="rotate(-90 27.7 99)">A1</text>
<text x="170.7" y="106.4">3</text>
<text x="192.3" y="106.4">7</text>
<text x="170.7" y="110.2">6</text>
<text x="170.7" y="115.3">5</text>
<text x="192.3" y="115.3">8</text>
<text x="170.7" y="120.4">4</text>
<text x="192.3" y="120.4">1</text>
<text x="182.6" y="130.2" transform="rotate(-90 182.6 130.2)">2</text>
</g>
<g font-size="1.8" fill="#0f0f0f">
<text x="127" y="51.7">TX_3V3</text>
<text x="127" y="54.3">RX_3V3</text>
<text x="248.8" y="70.8">RX</text>
<text x="276.9" y="70.8">TX</text>
<text x="50.8" y="74.6">D-</text>
<text x="128.3" y="77.1">TXL</text>
<text x="249.1" y="73.3">TX</text>
<text x="276.9" y="73.3">RX</text>
<text x="50.8" y="79.7">D+</text>
<text x="128.3" y="79.7">RXL</text>
<text x="158.2" y="115.2">TX_3V3</text>
<text x="205.7" y="115.2">TX</text>
<text x="157.9" y="120.3">RX_3V3</text>
<text x="205.7" y="120.3">RX</text>
</g>
<g font-size="1.6" fill="#0000c2">
<text x="211.8" y="25.4">Is</text>
<text x="211.8" y="27.3">power</text>
<text x="211.8" y="29.1">(due</text>
<text x="214.3" y="25.4">not</text>
<text x="216.7" y="29.1">to</text>
<text x="217.8" y="27.3">led</text>
<text x="218.2" y="25.4">reliable</text>
<text x="219.5" y="29.1">its</text>
<text x="221.5" y="27.3">directly</text>
<text x="222.7" y="29.1">voltage</text>
<text x="225.7" y="25.4">to</text>
<text x="228.5" y="25.4">connect</text>
<text x="229" y="27.3">to</text>
<text x="230" y="29.1">range)</text>
<text x="231.8" y="27.3">VCC_TTL</text>
<text x="211.8" y="30.9">I</text>
<text x="211.8" y="32.8">NPN,</text>
<text x="211.8" y="34.6">Is</text>
<text x="213.4" y="30.9">use</text>
<text x="214.3" y="34.6">ok</text>
<text x="217" y="32.8">and</text>
<text x="217.4" y="34.6">if</text>
<text x="217.5" y="30.9">VCC_TTL to</text>
<text x="219.7" y="34.6">to</text>
<text x="221.2" y="32.8">the</text>
<text x="222.5" y="34.6">turn</text>
<text x="224.9" y="32.8">light</text>
<text x="227" y="34.6">on</text>
<text x="228.1" y="30.9">turn</text>
<text x="229.9" y="32.8">a</text>
<text x="230.2" y="34.6">this</text>
<text x="232" y="32.8">led.</text>
<text x="232.7" y="30.9">on</text>
<text x="234.4" y="34.6">led</text>
<text x="211.8" y="36.5">both</text>
<text x="211.8" y="38.3">be</text>
<text x="214.9" y="38.3">present</text>
<text x="216.6" y="36.5">VCC_TTL and</text>
<text x="228.7" y="36.5">VBUS</text>
<text x="234.2" y="36.5">must</text>
</g>
<g font-size="1.4" fill="#006464">
<text x="46.5" y="66.1">R9</text>
<text x="46" y="72.5">R10</text>
</g>
<text font-size="1.1" fill="#006464" x="43.2" y="59">GZ2012D601TF</text>
<g font-size=".9" fill="#840084">
<text x="39.3" y="35.2">TAJA106K016RNJ</text>
<text x="19" y="38.2" transform="rotate(-90 19 38.2)">CL05B104KO5NNNC</text>
<text x="67.2" y="48.4" transform="rotate(-90 67.2 48.4)">CL05B104KO5NNNC</text>
<text x="248.8" y="50.9" transform="rotate(-90 248.8 50.9)">CL05B104KO5NNNC</text>
<text x="129.5" y="118.2" transform="rotate(-90 129.5 118.2)">CL05B104KO5NNNC</text>
<text x="215.8" y="119.5" transform="rotate(-90 215.8 119.5)">CL05B104KO5NNNC</text>
</g>
<g font-size=".9" fill="#006464">
<text x="60.3" y="59">PWR_FLAG</text>
<text x="255.3" y="59">PWR_FLAG</text>
<text x="31.1" y="103.4">PWR_FLAG</text>
</g>
</svg>
